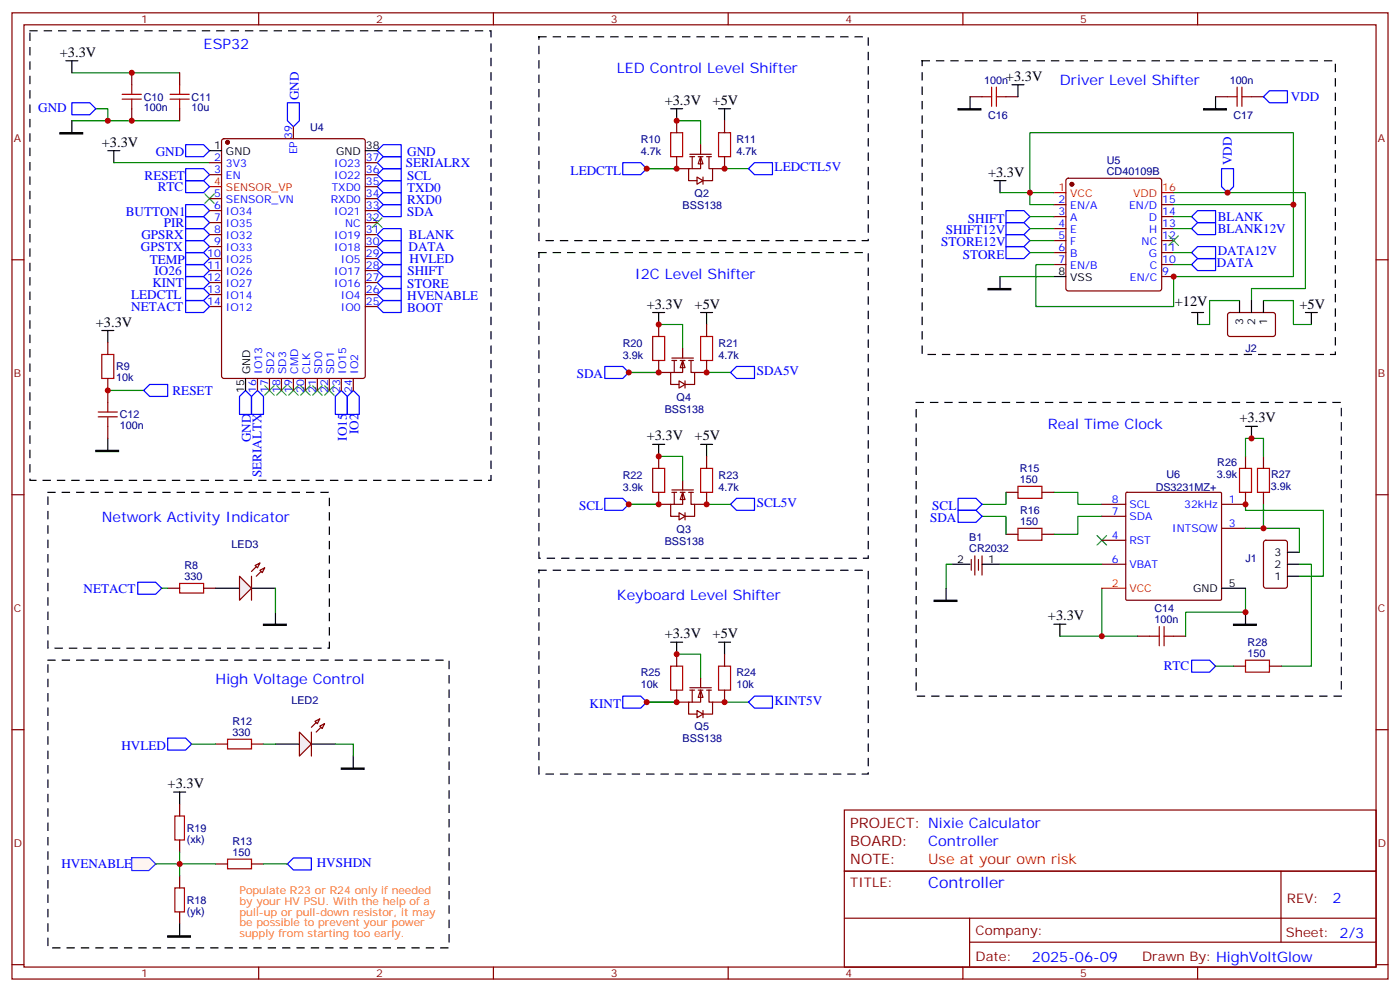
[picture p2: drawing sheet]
<svg xmlns="http://www.w3.org/2000/svg" width="412mm" height="292mm" viewBox="0 0 412 292" stroke-linecap="round" stroke-linejoin="round" font-family="sans-serif">
<g fill="none" stroke="#870000" stroke-width=".35">
<path d="M3.5 3.8h405.4v284.3h-405.4zM7.1 7.3h398.2v277.3h-398.2zM76.2 3.8v3.5M145.3 3.8v3.5M214.5 3.8v3.5M283.6 3.8v3.5M352.8 3.8v3.5M38.8 21.4v3.5M38.8 32v3.5M52.9 21.4v3.5M52.9 32v3.5M3.5 76.4h3.6"/>
<path d="M405.3 76.4h3.6M31.7 100.8v3.5M31.7 111.4v7M31.7 125.5v3.5M3.5 145.6h3.6M296.3 157.2h3.6M296.3 144.9h3.6M306.9 157.2h3.5M306.9 144.9h3.5M324.6 148.4h7M324.6 159h7M324.6 151.9h7"/>
<path d="M331.7 145.1l.3-.2h27.5l.3 .2v31.2l-.2 .3h-27.6l-.3-.2zM359.8 148.4h7.1M359.8 155.5h7.1M405.3 145.6h3.6M286.1 164.6v3.2M287.2 163.6v5.6M288.2 164.6v3.2M289.3 163.6v5.6M324.6 166.1h7M335.1 187.2h3.6M345.7 187.2h3.5M3.5 214.7h3.6"/>
<path d="M405.3 214.7h3.6M248.7 256.4h156.6v28.2h-156.6zM377.3 256.4v20.9M248.7 270.2h156.5M285.6 277.3h119.6M285.6 270.2v14.1M3.5 283.9h3.6M76.2 284.6v3.5M145.3 284.6v3.5M214.5 284.6v3.5M283.6 284.6v3.5M352.8 284.6v3.5"/>
<path d="M405.3 283.9h3.6"/>
</g>
<g fill="none" stroke="#00f" stroke-width=".35">
<path d="M21.2 30.2h5.3l1.7 1.8-1.7 1.8h-5.3zM84.7 30.2h3.5v5.3l-1.8 1.8-1.7-1.8zM54.7 42.6h5.3l1.7 1.7-1.7 1.8h-5.3zM54.7 49.6h5.3l1.7 1.8-1.7 1.8h-5.3zM111.1 44.3l1.8-1.7h5.3v3.5h-5.3zM111.1 54.9l1.8-1.7h5.3v3.5h-5.3zM111.1 47.9l1.8-1.8h5.3v3.5h-5.3zM111.1 51.4l1.8-1.8h5.3v3.6h-5.3zM112.9 56.7h5.3v3.5h-5.3l-1.8-1.7zM54.7 63.7h5.3l1.7 1.8-1.7 1.8h-5.3zM54.7 60.2h5.3l1.7 1.8-1.7 1.7h-5.3zM54.7 70.8h5.3l1.7 1.8-1.7 1.7h-5.3z"/>
<path d="M54.7 67.3h5.3l1.7 1.7-1.7 1.8h-5.3zM54.7 77.9h5.3l1.7 1.7-1.7 1.8h-5.3zM54.7 74.3h5.3l1.7 1.8-1.7 1.8h-5.3zM111.1 62l1.8-1.8h5.3v3.5h-5.3zM111.1 72.6l1.8-1.8h5.3v3.5h-5.3zM111.1 79.6l1.8-1.7h5.3v3.5h-5.3zM111.1 76.1l1.8-1.8h5.3v3.6h-5.3zM54.7 81.4h5.3l1.7 1.7-1.7 1.8h-5.3zM54.7 84.9h5.3l1.7 1.8-1.7 1.7h-5.3zM111.1 83.1l1.8-1.7h5.3v3.5h-5.3zM111.1 86.7l1.8-1.8h5.3v3.5h-5.3zM111.1 90.2l1.8-1.8h5.3v3.6h-5.3z"/>
<path d="M42.3 114.9l1.8-1.8h5.3v3.6h-5.3zM72.3 114.9l1.8 1.8v5.3h-3.5v-5.3zM75.8 114.9l1.8 1.8v5.3h-3.5v-5.3zM100.5 114.9l1.8 1.8v5.3h-3.5v-5.3zM104.1 114.9l1.7 1.8v5.3h-3.5v-5.3zM282.2 150.2h5.3l1.8 1.7-1.8 1.8h-5.3zM282.2 146.6h5.3l1.8 1.8-1.8 1.8h-5.3zM84.7 254.2l1.7-1.7h5.3v3.5h-5.3z"/>
</g>
<g fill="none" stroke="#3c3" stroke-width=".35">
<path d="M109.7 64.1l2.8 2.8M112.5 64.1l-2.8 2.8M78 113.5l2.8 2.8M80.8 113.5l-2.8 2.8M81.5 113.5l2.8 2.8M84.3 113.5l-2.8 2.8M85 113.5l2.8 2.8M87.8 113.5l-2.8 2.8M88.5 113.5l2.9 2.8M91.4 113.5l-2.9 2.8M92.1 113.5l2.8 2.8M94.9 113.5l-2.8 2.8"/>
<path d="M95.6 113.5l2.8 2.8M98.4 113.5l-2.8 2.8M323.1 157.6l2.9 2.8M326 157.6l-2.9 2.8"/>
</g>
<g fill="none" stroke="#008700" stroke-width=".35">
<path d="M21.2 35.5h31.7M21.2 21.4h31.7M28.2 32h3.5v3.5M31.7 114.9h10.6M289.3 151.9h7v5.3M296.3 144.9v3.5h-7M310.4 144.9h7.1v3.5h7.1M324.6 151.9h-7.1v5.3h-7.1M280.5 166.1h-1.8v7M294.6 166.1h30M324.6 173.1v14.1h-12.4M366.9 173.1v7.1h-17.7v7"/>
<path d="M324.6 187.2h10.5"/>
</g>
<g fill="none" stroke="#000" stroke-width=".35">
<path d="M19.4 17.9h3.5M21.2 17.9v3.5M21.2 35.5v3.6M30 97.3h3.5M31.7 97.3v3.5M31.7 129v3.5M278.7 173.1v3.5M280.5 166.1h5.3M289.3 166.1h5.3M359.8 173.1h7.1M310.4 183.7h3.6M312.2 183.7v3.5"/>
<path d="M366.9 180.2v3.5"/>
</g>
<path d="M17.6 39.1h6.7v.3h-6.7zM28.2 132.5h6.7v.4h-6.7zM275.2 176.6h6.7v.4h-6.7zM363.4 183.7h6.7v.3h-6.7z" fill="#000" stroke="#000" stroke-width=".35"/>
<g fill="none" stroke="#a10000" stroke-width=".35">
<path d="M36 27.8h5.6M36 29.2h5.6M38.8 24.9v2.9M38.8 29.2v2.8M50.1 27.8h5.6M50.1 29.2h5.6M52.9 24.9v2.9M52.9 29.2v2.8M30 104.3h3.5v7.1h-3.5zM31.7 118.4v2.8M28.9 121.2h5.7M28.9 122.7h5.7"/>
<path d="M31.7 122.7v2.8M299.9 155.5h7v3.5h-7zM299.9 143.1h7v3.5h-7zM338.7 187.2h2.8M341.5 184.4v5.6M342.9 184.4v5.6M342.9 187.2h2.8"/>
</g>
<path d="M324.6 173.1h7" fill="none" stroke="#f00" stroke-width=".35"/>
<path d="M8.8 9.1h135.8v132.3h-135.8zM271.6 17.9h121.7v86.4h-121.7zM269.9 118.4h125.2v86.5h-125.2zM14.1 194.3h118.2v84.6h-118.2z" fill="none" stroke="#000" stroke-width=".35" stroke-dasharray="2.1 2.1"/>
<path d="M38.7 252.4h5.3l1.9 1.8-2.1 2h-5z" fill="#fff7f7" stroke="#420aff" stroke-width=".35"/>
<path d="M81.1 219h7.1M91.7 219h7.1" fill="none" stroke="#000" stroke-width=".35"/>
<path d="M88.2 215.4l3.5 3.6-3.5 3.5z" fill="#f0f0f0" stroke="#870000" stroke-width=".35"/>
<path d="M94.2 211.6l-2.5 2.4M95.6 213l-2.5 2.4" fill="none" stroke="#870000" stroke-width=".35"/>
<g fill="#f0f0f0" stroke="#870000" stroke-width=".35">
<path d="M94.2 213.7l1.4-.7-.7 1.4z"/>
<path d="M92.8 212.3l1.4-.7-.7 1.4z"/>
</g>
<path d="M49.4 173.1h3.5M60 173.1h3.5M63.5 219h3.5M74.1 219h3.5M91.7 215.4v7.1" fill="none" stroke="#870000" stroke-width=".35"/>
<path d="M52.9 171.7h7.1v2.8h-7.1zM67 217.6h7.1v2.8h-7.1z" fill="none" stroke="#a10000" stroke-width=".35"/>
<path d="M31.7 44.3h3.6M33.5 44.3v3.6M63.5 173.1h7.1M74.1 173.1h7" fill="none" stroke="#000" stroke-width=".35"/>
<path d="M33.5 47.9h28.2" fill="none" stroke="#008700" stroke-width=".35"/>
<path d="M70.6 169.6l3.5 3.5-3.5 3.5z" fill="#f0f0f0" stroke="#870000" stroke-width=".35"/>
<path d="M76.6 165.7l-2.5 2.5M78 167.1l-2.5 2.5" fill="none" stroke="#870000" stroke-width=".35"/>
<g fill="#f0f0f0" stroke="#870000" stroke-width=".35">
<path d="M76.6 167.8l1.4-.7-.7 1.4z"/>
<path d="M75.1 166.4l1.5-.7-.8 1.4z"/>
</g>
<g fill="none" stroke="#870000" stroke-width=".35">
<path d="M199.3 35.5v3.6M213.4 35.5v3.6M285.8 28.5h3.5M296.3 28.5h3.6M358.1 28.5h3.5M368.7 28.5h3.5M199.3 46.1v3.5M213.4 46.1v3.5M314.2 52.7l.5-.2h26.8l.5 .2 .2 .5v31.7l-.2 .5-.5 .2h-26.8l-.5-.2-.2-.5v-31.7zM310.4 60.2h3.6M310.4 63.7h3.6M310.4 67.3h3.6"/>
<path d="M310.4 70.8h3.6M310.4 74.3h3.6M310.4 77.9h3.6M342.2 60.2h3.5M342.2 63.7h3.5M342.2 67.3h3.5M342.2 70.8h3.5M342.2 74.3h3.5M342.2 77.9h3.5M342.2 81.4h3.5M74.1 169.6v7M248.7 238.4h156.6v18h-156.6z"/>
</g>
<path d="M183.4 47.9h5.3l1.8 1.7-1.8 1.8h-5.3zM220.5 49.6l1.7-1.7h5.3v3.5h-5.3zM296.3 62h5.3l1.8 1.7-1.8 1.8h-5.3zM296.3 65.5h5.3l1.8 1.8-1.8 1.7h-5.3zM296.3 72.6h5.3l1.8 1.7-1.8 1.8h-5.3zM296.3 69h5.3l1.8 1.8-1.8 1.8h-5.3zM351 77.9l1.8-1.8h5.3v3.5h-5.3zM351 74.3l1.8-1.7h5.3v3.5h-5.3zM40.6 171.3h5.3l1.7 1.8-1.7 1.8h-5.3z" fill="none" stroke="#00f" stroke-width=".35"/>
<path d="M282.2 32h6.7v.3h-6.7zM354.5 32h6.7v.3h-6.7zM291 84.9h6.7v.4h-6.7zM77.6 183.7h6.7v.3h-6.7z" fill="#000" stroke="#000" stroke-width=".35"/>
<g fill="none" stroke="#000" stroke-width=".35">
<path d="M197.6 32h3.5M199.3 32v3.5M211.7 32h3.5M213.4 32v3.5M285.8 28.5v3.5M298.1 24.9h3.5M299.9 24.9v3.6M358.1 28.5v3.5M292.8 53.2h3.5M294.6 53.2v3.5M294.6 81.4v3.5M310.4 81.4h3.6"/>
<path d="M81.1 180.2v3.5"/>
</g>
<g fill="none" stroke="#008700" stroke-width=".35">
<path d="M199.3 35.5h7.1v7.1M190.5 49.6h8.8M213.4 49.6h7.1M294.6 56.7h15.8M345.7 56.7h38.8v28.2h-15.8v3.5M303.4 74.3h7M303.4 63.7h7M303.4 67.3h7M303.4 70.8h7M310.4 60.2h-7v-21.1h77.6v42.3h-35.3v8.8h-40.5v-12.3h5.2M345.7 77.9h5.3M345.7 74.3h5.3"/>
<path d="M294.6 81.4h15.8M47.6 173.1h1.8M81.1 173.1v7.1"/>
</g>
<path d="M14.1 144.9h82.9v45.8h-82.9z" fill="none" stroke="#000" stroke-width=".35" stroke-dasharray="2.1 2.1"/>
<path d="M60.3 57l2.8 2.9M63.1 57l-2.8 2.9M344.3 69.4l2.8 2.8M347.1 69.4l-2.8 2.8" fill="none" stroke="#3c3" stroke-width=".35"/>
<circle cx="315.7" cy="54.2" r=".53" fill="#870000" stroke="#870000" stroke-width=".35"/>
<path d="M310.4 56.7h3.6M342.2 56.7h3.5" fill="none" stroke="#f00" stroke-width=".35"/>
<path d="M197.6 39.1h3.5v7h-3.5zM211.7 39.1h3.5v7h-3.5zM289.3 28.5h2.8M292.1 25.6v5.7M293.5 28.5h2.8M293.5 25.6v5.7M361.6 28.5h2.8M364.4 25.6v5.7M365.8 28.5h2.9M365.8 25.6v5.7" fill="none" stroke="#a10000" stroke-width=".35"/>
<path d="M206.4 46.1l.7 2.1h-1.4z" fill="#fff" stroke="#870000" stroke-width=".35"/>
<g fill="none" stroke="#870000" stroke-width=".35">
<path d="M86.4 37.3v3.5M61.7 47.9h3.6M61.7 51.4h3.6M61.7 58.5h3.6M65.5 41l.5-.2h40.9l.6 .4 .1 69.5-.5 .6-41.1 .1-.7-.5v-69.4zM107.6 47.9h3.5M107.6 51.4h3.5M107.6 58.5h3.5M107.6 54.9h3.5M199.3 49.6h3.5M203.2 45.4h6.3M203.2 46.1h1.4"/>
<path d="M203.9 46.1v3.5M205.3 52.1l1.8 1.1-1.8 1zM205.7 46.1h1.4M206.4 46.1v3.5h-3.6v3.6h2.5M206.4 42.6v2.8M207.1 52.1v2.1M208.1 46.1h1.4M208.8 46.1v3.5h1.1v3.6h-2.8M209.9 49.6h3.5M61.7 62h3.6M61.7 65.5h3.6M61.7 69h3.6"/>
<path d="M61.7 72.6h3.6M61.7 76.1h3.6M61.7 79.6h3.6M107.6 62h3.5M107.6 65.5h3.5M107.6 69h3.5M107.6 72.6h3.5M107.6 76.1h3.5M107.6 79.6h3.5M61.7 83.1h3.6M61.7 86.7h3.6M61.7 90.2h3.6"/>
<path d="M107.6 83.1h3.5M107.6 86.7h3.5M107.6 90.2h3.5M75.8 111.4v3.5M79.4 111.4v3.5M82.9 111.4v3.5M86.4 111.4v3.5M90 111.4v3.5M93.5 111.4v3.5M97 111.4v3.5M100.5 111.4v3.5M104.1 111.4v3.5"/>
<path d="M52.9 236.6v3.5M52.9 247.2v3.5M52.9 257.8v3.5M63.5 254.2h3.5M74.1 254.2h3.5M52.9 268.4v3.5"/>
</g>
<path d="M158.7 10.8h97.1v60h-97.1zM158.7 74.3h97.1v90h-97.1z" fill="none" stroke="#000" stroke-width=".35" stroke-dasharray="2.1 2.1"/>
<circle cx="67" cy="41.9" r=".53" fill="#870000" stroke="#870000" stroke-width=".35"/>
<path d="M61.7 44.3h3.6M107.6 44.3h3.5M72.3 111.4v3.5M51.2 233.1h3.5M52.9 233.1v3.5M104.1 222.5v3.5M52.9 271.9v3.5" fill="none" stroke="#000" stroke-width=".35"/>
<path d="M61.7 54.9h3.6" fill="none" stroke="#f00" stroke-width=".35"/>
<path d="M100.5 226h6.7v.4h-6.7zM49.4 275.4h6.7v.4h-6.7z" fill="#000" stroke="#000" stroke-width=".35"/>
<path d="M345.7 67.3h5.3M345.7 63.7h5.3M345.7 60.2h35.3M56.4 219h7.1M77.6 219h3.5M98.8 219h5.3v3.5M45.9 254.2h17.6M52.9 250.7v7.1M77.6 254.2h7.1" fill="none" stroke="#008700" stroke-width=".35"/>
<path d="M111.1 69l1.8-1.7h5.3v3.5h-5.3zM351 63.7l1.8-1.7h5.3v3.5h-5.3zM351 67.3l1.8-1.8h5.3v3.5h-5.3zM54.7 88.4h5.3l1.7 1.8-1.7 1.8h-5.3zM49.4 217.2h5.3l1.7 1.8-1.7 1.7h-5.3z" fill="none" stroke="#00f" stroke-width=".35"/>
<path d="M51.5 240.1h2.8v7.1h-2.8zM67 252.8h7.1v2.9h-7.1zM51.5 261.3h2.8v7.1h-2.8z" fill="none" stroke="#a10000" stroke-width=".35"/>
<path d="M201.1 144.9l.7 2.1h-1.4z" fill="#fff" stroke="#870000" stroke-width=".35"/>
<path d="M194 148.4h3.6M197.9 144.2h6.4M197.9 144.9h1.4M198.6 144.9v3.5M200 150.9l1.8 1-1.8 1.1zM200.4 144.9h1.4M201.1 144.9v3.5h-3.5v3.5h2.4M201.1 141.4v2.8M201.8 150.9v2.1M202.8 144.9h1.5M203.6 144.9v3.5h1v3.5h-2.8M204.6 148.4h3.5" fill="none" stroke="#870000" stroke-width=".35"/>
<path d="M192.3 92h3.5M194 92v3.5M206.4 92h3.5M208.1 92v3.5M192.3 130.8h3.5M194 130.8v3.5M206.4 130.8h3.5M208.1 130.8v3.5" fill="none" stroke="#000" stroke-width=".35"/>
<path d="M194 95.5h7.1v7.1M185.2 109.6h8.8M208.1 109.6h7.1M194 134.3h7.1v7.1M185.2 148.4h8.8M208.1 148.4h7.1" fill="none" stroke="#008700" stroke-width=".35"/>
<path d="M178.2 107.8h5.2l1.8 1.8-1.8 1.8h-5.2zM215.2 109.6l1.8-1.8h5.2v3.6h-5.2zM178.2 146.6h5.2l1.8 1.8-1.8 1.8h-5.2zM215.2 148.4l1.8-1.8h5.2v3.6h-5.2z" fill="none" stroke="#00f" stroke-width=".35"/>
<path d="M201.1 106.1l.7 2.1h-1.4z" fill="#fff" stroke="#870000" stroke-width=".35"/>
<g fill="none" stroke="#870000" stroke-width=".35">
<path d="M194 95.5v3.5M208.1 95.5v3.5M194 106.1v3.5h3.6M197.9 105.4h6.4M197.9 106.1h1.4M198.6 106.1v3.5M200 112.1l1.8 1-1.8 1.1zM200.4 106.1h1.4M201.1 106.1v3.5h-3.5v3.5h2.4M201.1 102.6v2.8M201.8 112.1v2.1M202.8 106.1h1.5"/>
<path d="M203.6 106.1v3.5h1v3.5h-2.8M208.1 106.1v3.5h-3.5M194 134.3v3.5M208.1 134.3v3.5M194 144.9v3.5M208.1 144.9v3.5M199.3 192.5v3.5M213.4 192.5v3.5M199.3 203.1v3.5M213.4 203.1v3.5"/>
</g>
<path d="M192.3 99h3.5v7.1h-3.5zM206.4 99h3.5v7.1h-3.5zM192.3 137.8h3.5v7.1h-3.5zM206.4 137.8h3.5v7.1h-3.5zM197.6 196h3.5v7.1h-3.5zM211.7 196h3.5v7.1h-3.5z" fill="none" stroke="#a10000" stroke-width=".35"/>
<path d="M199.3 192.5h7.1v7.1M190.5 206.6h8.8M213.4 206.6h7.1" fill="none" stroke="#008700" stroke-width=".35"/>
<path d="M183.4 204.9h5.3l1.8 1.7-1.8 1.8h-5.3zM220.5 206.6l1.7-1.7h5.3v3.5h-5.3z" fill="none" stroke="#00f" stroke-width=".35"/>
<path d="M197.6 189h3.5M199.3 189v3.5M211.7 189h3.5M213.4 189v3.5" fill="none" stroke="#000" stroke-width=".35"/>
<path d="M206.4 203.1l.7 2.1h-1.4z" fill="#fff" stroke="#870000" stroke-width=".35"/>
<g fill="none" stroke="#870000" stroke-width=".35">
<path d="M361.8 92.2l.5-.2h13l.4 .7-.1 5.9-.6 .4h-13l-.4-.7v-5.6zM366.9 134.3v3.5M372.2 134.3v3.5M366.9 144.9v3.5M372.2 144.9v3.5M372.4 159.2l.5-.2h5.6l.7 .4v13l-.4 .7h-5.9l-.7-.5v-12.9zM206.4 199.6v2.8M363.4 196h3.5M373.9 196h3.6M199.3 206.6h3.5M203.2 202.4h6.3M203.2 203.1h1.4"/>
<path d="M203.9 203.1v3.5M205.3 209.1l1.8 1-1.8 1.1zM205.7 203.1h1.4M206.4 203.1v3.5h-3.6v3.5h2.5M207.1 209.1v2.1M208.1 203.1h1.4M208.8 203.1v3.5h1.1v3.5h-2.8M209.9 206.6h3.5"/>
</g>
<path d="M158.7 167.8h97.1v60h-97.1z" fill="none" stroke="#000" stroke-width=".35" stroke-dasharray="2.1 2.1"/>
<path d="M372.2 28.5l1.7-1.8h5.3v3.5h-5.3zM54.7 53.2h5.3l1.7 1.7-1.7 1.8h-5.3zM359.8 49.6h3.6v5.3l-1.8 1.8-1.8-1.8zM351 194.3h5.3l1.8 1.7-1.8 1.8h-5.3z" fill="none" stroke="#00f" stroke-width=".35"/>
<path d="M365.1 137.8h3.6v7.1h-3.6zM370.4 137.8h3.5v7.1h-3.5zM366.9 194.3h7v3.5h-7z" fill="none" stroke="#a10000" stroke-width=".35"/>
<path d="M365.1 88.4h-8.8v7.1h-3.5M372.2 88.4h8.8v7.1h5.3M366.9 134.3v-5.3h5.3v5.3M366.9 148.4v1.8h22.9v19.4h-7M372.2 148.4v7.1h-5.3M372.2 155.5h10.6v7M382.8 166.1h3.5v29.9h-8.8M358.1 196h5.3" fill="none" stroke="#008700" stroke-width=".35"/>
<path d="M351 92h3.5M352.8 92v3.5M365.1 88.4v3.6M368.7 88.4v3.6M372.2 88.4v3.6M384.5 92h3.6M386.3 92v3.5M366.9 125.5h3.5M368.7 125.5v3.5M379.2 162.5h3.6M379.2 169.6h3.6M379.2 166.1h3.6" fill="none" stroke="#000" stroke-width=".35"/>
<g fill="#c00">
<circle cx="324.6" cy="187.2" r=".88"/>
<circle cx="31.8" cy="114.9" r=".88"/>
<circle cx="31.8" cy="35.5" r=".88"/>
<circle cx="38.8" cy="21.4" r=".88"/>
<circle cx="366.9" cy="180.2" r=".88"/>
<circle cx="38.8" cy="35.5" r=".88"/>
<circle cx="303.4" cy="56.7" r=".88"/>
<circle cx="345.7" cy="81.4" r=".88"/>
<circle cx="213.4" cy="49.6" r=".88"/>
<circle cx="199.3" cy="35.5" r=".88"/>
<circle cx="199.3" cy="49.6" r=".88"/>
<circle cx="190.5" cy="49.6" r=".88"/>
<circle cx="52.9" cy="254.2" r=".88"/>
<circle cx="208.1" cy="109.6" r=".88"/>
<circle cx="194" cy="95.5" r=".88"/>
<circle cx="194" cy="109.6" r=".88"/>
<circle cx="185.2" cy="109.6" r=".88"/>
<circle cx="185.2" cy="148.4" r=".88"/>
<circle cx="194" cy="148.4" r=".88"/>
<circle cx="194" cy="134.3" r=".88"/>
<circle cx="208.1" cy="148.4" r=".88"/>
<circle cx="213.4" cy="206.6" r=".88"/>
<circle cx="199.3" cy="192.5" r=".88"/>
<circle cx="199.3" cy="206.6" r=".88"/>
<circle cx="190.5" cy="206.6" r=".88"/>
<circle cx="368.7" cy="129" r=".88"/>
<circle cx="372.2" cy="155.5" r=".88"/>
<circle cx="366.9" cy="148.4" r=".88"/>
<circle cx="381" cy="60.2" r=".88"/>
<circle cx="361.6" cy="56.7" r=".88"/>
</g>
<text font-size="4.6" fill="#00f" x="273.4" y="261.3">Controller</text>
<g font-size="4.2">
<text x="17.6" y="16.7">+3.3V</text>
<text x="296.3" y="23.8">+3.3V</text>
<text x="195.8" y="30.8">+3.3V</text>
<text x="209.9" y="30.8">+5V</text>
<text x="30" y="43.2">+3.3V</text>
<text x="291" y="52">+3.3V</text>
<text x="346.1" y="89.9">+12V</text>
<text x="190.5" y="90.8">+3.3V</text>
<text x="204.6" y="90.8">+5V</text>
<text x="382.8" y="90.8">+5V</text>
<text x="28.2" y="96.1">+3.3V</text>
<text x="365.1" y="124.3">+3.3V</text>
<text x="190.5" y="129.6">+3.3V</text>
<text x="204.6" y="129.6">+5V</text>
<text x="308.7" y="182.5">+3.3V</text>
<text x="195.8" y="187.8">+3.3V</text>
<text x="209.9" y="187.8">+5V</text>
<text x="49.4" y="231.9">+3.3V</text>
</g>
<g font-size="4.2" fill="#00f">
<text x="60" y="14.4">ESP32</text>
<text x="181.7" y="21.4">LED Control Level Shifter</text>
<text x="312.2" y="24.9">Driver Level Shifter</text>
<text x="187" y="82.1">I2C Level Shifter</text>
<text x="308.7" y="126.2">Real Time Clock</text>
<text x="30" y="153.7">Network Activity Indicator</text>
<text x="181.7" y="176.6">Keyboard Level Shifter</text>
<text x="63.5" y="201.3">High Voltage Control</text>
<text x="273.4" y="249">Controller</text>
<text x="392.5" y="265.6">2</text>
<text x="304" y="283">2025-06-09</text>
</g>
<g font-size="4.2" fill="#800">
<text x="250.5" y="243.7">PROJECT: Nixie Calculator</text>
<text x="250.5" y="249">BOARD:</text>
<text x="250.5" y="254.2">NOTE:</text>
</g>
<text font-size="4.2" fill="#f00" x="273.4" y="254.2">Use at your own risk</text>
<g font-size="3.9" fill="#00f">
<text x="88" y="29.6" transform="rotate(-90 88 29.6)">GND</text>
<text x="380.2" y="29.7">VDD</text>
<text x="11.3" y="32.9">GND</text>
<text x="45.9" y="45.9">GND</text>
<text x="119.9" y="45.9">GND</text>
<text x="42.6" y="52.9">RESET</text>
<text x="119.5" y="49.1">SERIALRX</text>
<text x="119.9" y="53">SCL</text>
<text x="168.1" y="51.4">LEDCTL</text>
<text x="228.2" y="50.4">LEDCTL5V</text>
<text x="362.9" y="48.7" transform="rotate(-90 362.9 48.7)">VDD</text>
<text x="46.5" y="56.2">RTC</text>
<text x="119.9" y="56.5">TXD0</text>
<text x="37" y="63.6">BUTTON1</text>
<text x="119.9" y="60">RXD0</text>
<text x="119.9" y="63.6">SDA</text>
<text x="285.1" y="65.5">SHIFT</text>
<text x="358.7" y="65.1">BLANK</text>
<text x="41.6" y="70.3">GPSRX</text>
<text x="48.2" y="66.8">PIR</text>
<text x="120.5" y="70.3">BLANK</text>
<text x="278.7" y="69">SHIFT12V</text>
<text x="358.7" y="68.5">BLANK12V</text>
<text x="41.5" y="73.8">GPSTX</text>
<text x="44.1" y="77.7">TEMP</text>
<text x="120.3" y="73.8">DATA</text>
<text x="120.6" y="77.3">HVLED</text>
<text x="277.3" y="72.5">STORE12V</text>
<text x="283.6" y="76.1">STORE</text>
<text x="358.7" y="75.1">DATA12V</text>
<text x="45.5" y="80.9">IO26</text>
<text x="120" y="80.9">SHIFT</text>
<text x="358.5" y="78.6">DATA</text>
<text x="38.6" y="87.9">LEDCTL</text>
<text x="44.9" y="84.4">KINT</text>
<text x="119.9" y="84.7">STORE</text>
<text x="119.9" y="88.3">HVENABLE</text>
<text x="38.7" y="91.5">NETACT</text>
<text x="119.9" y="91.8">BOOT</text>
<text x="169.9" y="111.4">SDA</text>
<text x="222.9" y="110.4">SDA5V</text>
<text x="50.8" y="116.2">RESET</text>
<text x="73.9" y="130.1" transform="rotate(-90 73.9 130.1)">GND</text>
<text x="102.1" y="129.7" transform="rotate(-90 102.1 129.7)">IO15</text>
<text x="105.6" y="127.8" transform="rotate(-90 105.6 127.8)">IO2</text>
<text x="77.1" y="140.5" transform="rotate(-90 77.1 140.5)">SERIALTX</text>
<text x="222.9" y="149.2">SCL5V</text>
<text x="170.6" y="150.2">SCL</text>
<text x="274" y="153.7">SDA</text>
<text x="274.6" y="150.2">SCL</text>
<text x="24.6" y="174.4">NETACT</text>
<text x="342.8" y="197.2">RTC</text>
<text x="173.7" y="208.4">KINT</text>
<text x="228.2" y="207.4">KINT5V</text>
<text x="35.7" y="220.7">HVLED</text>
<text x="18.1" y="255.5">HVENABLE</text>
<text x="93.3" y="255.2">HVSHDN</text>
</g>
<g font-size="3.9" fill="#800">
<text x="250.5" y="260.9">TITLE:</text>
<text x="379.1" y="265.6">REV:</text>
<text x="287.4" y="275.1">Company:</text>
<text x="378.7" y="275.8">Sheet: 2/3</text>
<text x="287.4" y="282.8">Date:</text>
<text x="336.4" y="282.9">Drawn By: HighVoltGlow</text>
</g>
<g font-size="3.2" fill="#800">
<text x="41.6" y="6.8">1</text>
<text x="110.8" y="6.8">2</text>
<text x="179.9" y="6.8">3</text>
<text x="249.1" y="6.8">4</text>
<text x="318.2" y="6.8">5</text>
<text x="4.1" y="41.9">A</text>
<text x="405.9" y="41.9">A</text>
<text x="4.1" y="111">B</text>
<text x="405.9" y="111">B</text>
<text x="4.1" y="180.2">C</text>
<text x="405.9" y="180.2">C</text>
<text x="4.1" y="249.3">D</text>
<text x="405.9" y="249.3">D</text>
<text x="41.6" y="287.6">1</text>
<text x="110.8" y="287.6">2</text>
<text x="179.9" y="287.6">3</text>
<text x="249.1" y="287.6">4</text>
<text x="318.2" y="287.6">5</text>
</g>
<g font-size="3.2" fill="#000080">
<text x="42.3" y="29.6">C10</text>
<text x="56.4" y="29.6">C11</text>
<text x="289.9" y="24.6">100n</text>
<text x="362.2" y="24.6">100n</text>
<text x="42.3" y="32.8">100n</text>
<text x="56.4" y="32.8">10u</text>
<text x="291" y="35">C16</text>
<text x="363.4" y="35">C17</text>
<text x="91.4" y="38.4">U4</text>
<text x="188.7" y="45.6">4.7k</text>
<text x="188.7" y="42.1">R10</text>
<text x="217" y="45.6">4.7k</text>
<text x="217" y="42.1">R11</text>
<text x="326" y="51.4">CD40109B</text>
<text x="326" y="48.2">U5</text>
<text x="204.6" y="57.9">Q2</text>
<text x="201.1" y="61.5">BSS138</text>
<text x="183.4" y="105.6">3.9k</text>
<text x="183.4" y="102.1">R20</text>
<text x="211.7" y="105.6">4.7k</text>
<text x="211.7" y="102.1">R21</text>
<text x="366.9" y="103.6">J2</text>
<text x="34.2" y="112.1">10k</text>
<text x="34.2" y="109">R9</text>
<text x="199.3" y="117.9">Q4</text>
<text x="35.3" y="123.1">C12</text>
<text x="195.8" y="121.4">BSS138</text>
<text x="35.3" y="126.3">100n</text>
<text x="358.6" y="137.2">R26</text>
<text x="183.4" y="140.9">R22</text>
<text x="211.7" y="140.9">R23</text>
<text x="300.4" y="142.1">150</text>
<text x="300.4" y="138.8">R15</text>
<text x="343.6" y="140.7">U6</text>
<text x="358.5" y="140.8">3.9k</text>
<text x="374.5" y="140.8">R27</text>
<text x="183.4" y="144.4">3.9k</text>
<text x="211.7" y="144.4">4.7k</text>
<text x="340.4" y="144.4">DS3231MZ+</text>
<text x="374.3" y="144.3">3.9k</text>
<text x="300.5" y="154.4">150</text>
<text x="300.5" y="151.2">R16</text>
<text x="68.2" y="161.4">LED3</text>
<text x="195.8" y="160.2">BSS138</text>
<text x="199.3" y="156.7">Q3</text>
<text x="285.5" y="159.3">B1</text>
<text x="54.3" y="167.4">R8</text>
<text x="285.5" y="162.5">CR2032</text>
<text x="366.9" y="165.4">J1</text>
<text x="54.3" y="170.6">330</text>
<text x="340.1" y="183.3">100n</text>
<text x="340.1" y="180.1">C14</text>
<text x="367.5" y="190">R28</text>
<text x="367.5" y="193.2">150</text>
<text x="188.7" y="202.6">10k</text>
<text x="188.7" y="199.1">R25</text>
<text x="217" y="202.6">10k</text>
<text x="217" y="199.1">R24</text>
<text x="85.8" y="207.3">LED2</text>
<text x="68.5" y="213.3">R12</text>
<text x="204.6" y="214.9">Q5</text>
<text x="68.4" y="216.5">330</text>
<text x="201.1" y="218.5">BSS138</text>
<text x="55" y="244.8">R19</text>
<text x="55" y="248">(xk)</text>
<text x="68.4" y="251.8">150</text>
<text x="68.5" y="248.5">R13</text>
<text x="55" y="269.2">(yk)</text>
<text x="55" y="266">R18</text>
</g>
<g font-size="3.2" fill="#00f">
<text x="86.1" y="40.8" transform="rotate(-90 86.1 40.8)">39</text>
<text x="63.1" y="47.5">2</text>
<text x="87.5" y="45.4" transform="rotate(-90 87.5 45.4)">EP</text>
<text x="107.8" y="47.5">37</text>
<text x="63.1" y="51">3</text>
<text x="66.6" y="49.3">3V3</text>
<text x="66.6" y="52.8">EN</text>
<text x="98.4" y="52.8">IO22</text>
<text x="98.4" y="49.3">IO23</text>
<text x="107.8" y="51">36</text>
<text x="63.1" y="58.1">5</text>
<text x="66.6" y="59.9">SENSOR_VN</text>
<text x="97.5" y="59.9">RXD0</text>
<text x="97.7" y="56.3">TXD0</text>
<text x="107.8" y="58.1">34</text>
<text x="107.8" y="54.6">35</text>
<text x="311.8" y="59.9">2</text>
<text x="342.4" y="59.9">15</text>
<text x="63.1" y="61.6">6</text>
<text x="63.1" y="65.2">7</text>
<text x="66.6" y="63.4">IO34</text>
<text x="98.4" y="63.4">IO21</text>
<text x="107.8" y="65.2">32</text>
<text x="107.8" y="61.6">33</text>
<text x="311.8" y="63.4">3</text>
<text x="315.3" y="61.6">EN/A</text>
<text x="315.3" y="65.2">A</text>
<text x="332.6" y="61.6">EN/D</text>
<text x="338.4" y="65.2">D</text>
<text x="342.4" y="63.4">14</text>
<text x="63.1" y="68.7">8</text>
<text x="66.6" y="66.9">IO35</text>
<text x="66.6" y="70.4">IO32</text>
<text x="98.4" y="70.4">IO19</text>
<text x="101.7" y="66.9">NC</text>
<text x="107.8" y="68.7">31</text>
<text x="311.8" y="66.9">4</text>
<text x="311.8" y="70.4">5</text>
<text x="315.3" y="68.7">E</text>
<text x="338.5" y="68.7">H</text>
<text x="342.4" y="70.4">12</text>
<text x="342.4" y="66.9">13</text>
<text x="61.1" y="75.7">10</text>
<text x="63.1" y="72.2">9</text>
<text x="66.6" y="74">IO33</text>
<text x="66.6" y="77.5">IO25</text>
<text x="98.4" y="74">IO18</text>
<text x="100.4" y="77.5">IO5</text>
<text x="107.8" y="75.7">29</text>
<text x="107.8" y="72.2">30</text>
<text x="311.8" y="74">6</text>
<text x="311.8" y="77.5">7</text>
<text x="315.3" y="72.2">F</text>
<text x="315.3" y="75.7">B</text>
<text x="336.3" y="72.2">NC</text>
<text x="338.4" y="75.7">G</text>
<text x="342.4" y="77.5">10</text>
<text x="342.4" y="74">11</text>
<text x="61.1" y="79.3">11</text>
<text x="61.1" y="82.8">12</text>
<text x="66.6" y="81">IO26</text>
<text x="98.4" y="81">IO17</text>
<text x="107.8" y="82.8">27</text>
<text x="107.8" y="79.3">28</text>
<text x="315.3" y="79.3">EN/B</text>
<text x="332.8" y="82.8">EN/C</text>
<text x="338.7" y="79.3">C</text>
<text x="342.4" y="81">9</text>
<text x="61.1" y="86.3">13</text>
<text x="61.1" y="89.9">14</text>
<text x="66.6" y="84.6">IO27</text>
<text x="66.6" y="88.1">IO14</text>
<text x="98.4" y="84.6">IO16</text>
<text x="100.4" y="88.1">IO4</text>
<text x="107.8" y="89.9">25</text>
<text x="107.8" y="86.3">26</text>
<text x="66.6" y="91.6">IO12</text>
<text x="100.4" y="91.6">IO0</text>
<text x="77.3" y="110.1" transform="rotate(-90 77.3 110.1)">IO13</text>
<text x="80.8" y="110.1" transform="rotate(-90 80.8 110.1)">SD2</text>
<text x="84.3" y="110.1" transform="rotate(-90 84.3 110.1)">SD3</text>
<text x="87.8" y="110.1" transform="rotate(-90 87.8 110.1)">CMD</text>
<text x="91.4" y="110.1" transform="rotate(-90 91.4 110.1)">CLK</text>
<text x="94.9" y="110.1" transform="rotate(-90 94.9 110.1)">SD0</text>
<text x="98.4" y="110.1" transform="rotate(-90 98.4 110.1)">SD1</text>
<text x="102" y="110.1" transform="rotate(-90 102 110.1)">IO15</text>
<text x="105.5" y="110.1" transform="rotate(-90 105.5 110.1)">IO2</text>
<text x="75.5" y="115.6" transform="rotate(-90 75.5 115.6)">16</text>
<text x="79" y="115.6" transform="rotate(-90 79 115.6)">17</text>
<text x="82.5" y="115.6" transform="rotate(-90 82.5 115.6)">18</text>
<text x="86.1" y="115.6" transform="rotate(-90 86.1 115.6)">19</text>
<text x="89.6" y="115.6" transform="rotate(-90 89.6 115.6)">20</text>
<text x="93.1" y="115.6" transform="rotate(-90 93.1 115.6)">21</text>
<text x="96.7" y="115.6" transform="rotate(-90 96.7 115.6)">22</text>
<text x="100.2" y="115.6" transform="rotate(-90 100.2 115.6)">23</text>
<text x="103.7" y="115.6" transform="rotate(-90 103.7 115.6)">24</text>
<text x="327.5" y="148.1">8</text>
<text x="332.7" y="149.5">SCL</text>
<text x="348.8" y="149.5">32kHz</text>
<text x="361.9" y="148.1">1</text>
<text x="327.5" y="151.6">7</text>
<text x="332.7" y="153">SDA</text>
<text x="361.9" y="155.1">3</text>
<text x="327.5" y="158.6">4</text>
<text x="332.7" y="160.1">RST</text>
<text x="345.3" y="156.5">INTSQW</text>
<text x="327.5" y="165.7">6</text>
<text x="332.7" y="167.1">VBAT</text>
</g>
<g font-size="3.2">
<text x="63.1" y="44">1</text>
<text x="66.6" y="45.8">GND</text>
<text x="99" y="45.8">GND</text>
<text x="107.8" y="44">38</text>
<text x="311.8" y="81">8</text>
<text x="315.3" y="82.8">VSS</text>
<text x="366.2" y="95.7" transform="rotate(-90 366.2 95.7)">3</text>
<text x="369.7" y="95.7" transform="rotate(-90 369.7 95.7)">2</text>
<text x="373.2" y="95.7" transform="rotate(-90 373.2 95.7)">1</text>
<text x="73.7" y="110.1" transform="rotate(-90 73.7 110.1)">GND</text>
<text x="72" y="115.6" transform="rotate(-90 72 115.6)">15</text>
<text x="282" y="165.7">2</text>
<text x="291" y="165.7">1</text>
<text x="375.5" y="163.6">3</text>
<text x="375.5" y="167.1">2</text>
<text x="361.9" y="172.8">5</text>
<text x="375.5" y="170.6">1</text>
<text x="351.5" y="174.2">GND</text>
</g>
<g font-size="3.2" fill="#f00">
<text x="63.1" y="54.6">4</text>
<text x="66.6" y="56.3">SENSOR_VP</text>
<text x="311.8" y="56.3">1</text>
<text x="315.3" y="58.1">VCC</text>
<text x="333.8" y="58.1">VDD</text>
<text x="342.4" y="56.3">16</text>
<text x="327.5" y="172.8">2</text>
<text x="332.7" y="174.2">VCC</text>
</g>
<g font-size="3.2" fill="#f60">
<text x="70.6" y="263.1">Populate R23 or R24 only if needed</text>
<text x="70.6" y="266.2">by your HV PSU. With the help of a</text>
<text x="70.6" y="269.4">pull-up or pull-down resistor, it may</text>
<text x="70.6" y="272.6">be possible to prevent your power</text>
<text x="70.6" y="275.8">supply from starting too early.</text>
</g>
</svg>
